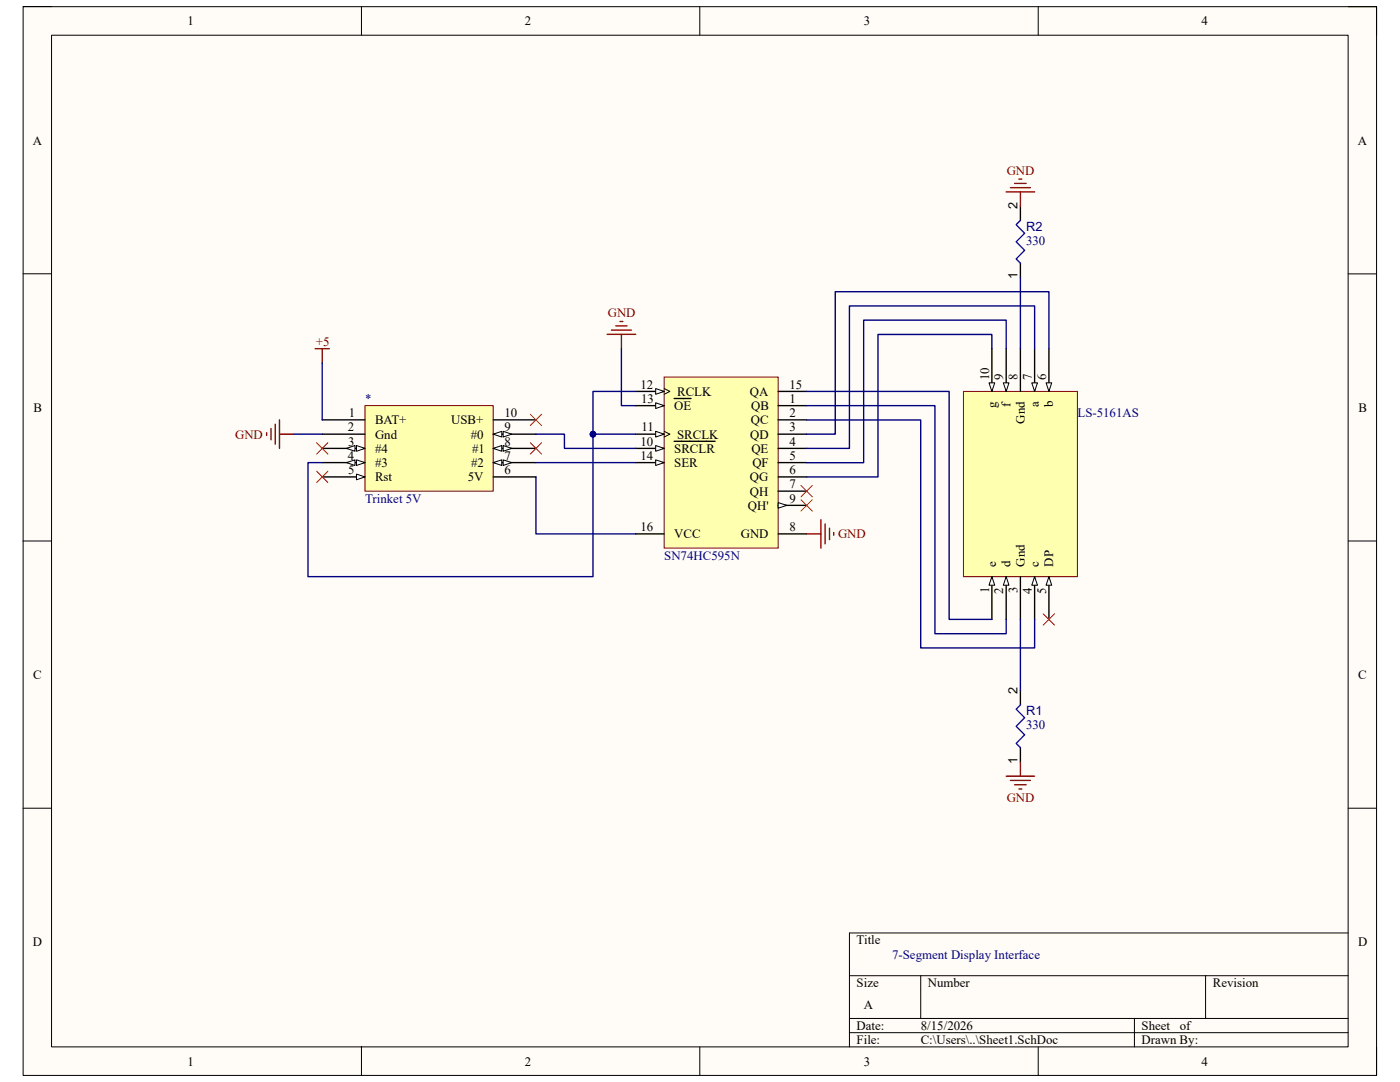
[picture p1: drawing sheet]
<svg xmlns="http://www.w3.org/2000/svg" width="279mm" height="216mm" viewBox="0 0 279 216" stroke-linecap="round" stroke-linejoin="round" font-family="sans-serif">
<path d="M4.6 1.3h270.1v213.3h-270.1z" fill="#fffcf8"/>
<path d="M4.6 1.3h270.1v213.3h-270.1z" fill="none" stroke="#000" stroke-width=".2"/>
<path d="M10.3 7h258.7v201.9h-258.7z" fill="#fffcf8"/>
<g fill="none" stroke="#000" stroke-width=".2">
<path d="M4.6 1.3h5.7M10.3 7h258.7v201.9h-258.7zM72.1 1.3v5.7M139.7 1.3v5.7M207.2 1.3v5.7M269 1.3h5.7v5.7M4.6 54.6h5.7M269 54.7h5.7M4.6 107.9h5.7M269 107.9h5.7M4.6 161.3h5.7M269 161.3h5.7"/>
<path d="M169.5 194.7h99.5M183.7 194.7v8.5M240.6 194.7v8.5M269 186.2h-99.5v22.7M72.1 208.9v5.7M139.7 208.9v5.7M169.5 203.2h99.5M169.5 206.1h99.5M207.2 208.9v5.7M226.4 203.2v5.7M274.7 208.9v5.7"/>
</g>
<path d="M72.8 80.9h25.6v17.1h-25.6z" fill="#ffffb0"/>
<path d="M72.8 80.9h25.6v17.1h-25.6z" fill="none" stroke="#800000" stroke-width=".2"/>
<path d="M64.3 83.8h8.5M64.3 86.6h8.5M64.3 89.5h8.5" fill="none" stroke="#000" stroke-width=".28"/>
<path d="M71.1 88.9l1.7 .6-1.7 .5z" fill="#f8fcff"/>
<path d="M71.1 88.9l1.7 .6-1.7 .5z" fill="none" stroke="#000" stroke-width=".2"/>
<path d="M69.2 89.5l1.6-.6v1.1z" fill="#f8fcff"/>
<path d="M69.2 89.5l1.6-.6v1.1z" fill="none" stroke="#000" stroke-width=".2"/>
<path d="M64.3 92.3h8.5" fill="none" stroke="#000" stroke-width=".28"/>
<path d="M71.1 91.8l1.7 .5-1.7 .6z" fill="#f8fcff"/>
<path d="M71.1 91.8l1.7 .5-1.7 .6z" fill="none" stroke="#000" stroke-width=".2"/>
<path d="M69.2 92.3l1.6-.5v1.1z" fill="#f8fcff"/>
<path d="M69.2 92.3l1.6-.5v1.1z" fill="none" stroke="#000" stroke-width=".2"/>
<path d="M64.3 95.2h8.5" fill="none" stroke="#000" stroke-width=".28"/>
<path d="M71.1 94.6l1.7 .6-1.7 .5z" fill="#f8fcff"/>
<path d="M71.1 94.6l1.7 .6-1.7 .5z" fill="none" stroke="#000" stroke-width=".2"/>
<path d="M98.4 95.2h8.6M98.4 92.3h8.6" fill="none" stroke="#000" stroke-width=".28"/>
<path d="M98.4 92.3l1.7-.5v1.1z" fill="#f8fcff"/>
<path d="M98.4 92.3l1.7-.5v1.1z" fill="none" stroke="#000" stroke-width=".2"/>
<path d="M100.4 91.8l1.7 .5-1.7 .6z" fill="#f8fcff"/>
<path d="M100.4 91.8l1.7 .5-1.7 .6z" fill="none" stroke="#000" stroke-width=".2"/>
<path d="M98.4 89.5h8.6" fill="none" stroke="#000" stroke-width=".28"/>
<path d="M98.4 89.5l1.7-.6v1.1z" fill="#f8fcff"/>
<path d="M98.4 89.5l1.7-.6v1.1z" fill="none" stroke="#000" stroke-width=".2"/>
<path d="M100.4 88.9l1.7 .6-1.7 .5z" fill="#f8fcff"/>
<path d="M100.4 88.9l1.7 .6-1.7 .5z" fill="none" stroke="#000" stroke-width=".2"/>
<path d="M98.4 86.6h8.6" fill="none" stroke="#000" stroke-width=".28"/>
<path d="M98.4 86.6l1.7-.5v1.1z" fill="#f8fcff"/>
<path d="M98.4 86.6l1.7-.5v1.1z" fill="none" stroke="#000" stroke-width=".2"/>
<path d="M100.4 86.1l1.7 .5-1.7 .6z" fill="#f8fcff"/>
<path d="M100.4 86.1l1.7 .5-1.7 .6z" fill="none" stroke="#000" stroke-width=".2"/>
<path d="M98.4 83.8h8.6" fill="none" stroke="#000" stroke-width=".28"/>
<path d="M53.2 86.3v.6M54.1 85.5v2.3M54.9 84.6v4M55.8 86.6h2.8M55.8 83.8v5.7" fill="none" stroke="#800000" stroke-width=".28"/>
<path d="M132.5 75.2h22.8v34.2h-22.8z" fill="#ffffb0"/>
<path d="M132.5 75.2h22.8v34.2h-22.8z" fill="none" stroke="#800000" stroke-width=".2"/>
<path d="M126.9 89.5h5.6M155.3 80.9h5.7" fill="none" stroke="#000" stroke-width=".28"/>
<path d="M130.9 88.9l1.6 .6-1.6 .5z" fill="#f8fcff"/>
<path d="M130.9 88.9l1.6 .6-1.6 .5z" fill="none" stroke="#000" stroke-width=".2"/>
<path d="M126.9 86.6h5.6M134.5 88.1h8.2" fill="none" stroke="#000" stroke-width=".28"/>
<path d="M130.9 86.1l1.6 .5-1.6 .6z" fill="#f8fcff"/>
<path d="M130.9 86.1l1.6 .5-1.6 .6zM132.5 86.1l1.2 .5-1.2 .6" fill="none" stroke="#000" stroke-width=".2"/>
<path d="M126.9 78.1h5.6" fill="none" stroke="#000" stroke-width=".28"/>
<path d="M130.9 77.5l1.6 .6-1.6 .6z" fill="#f8fcff"/>
<path d="M130.9 77.5l1.6 .6-1.6 .6zM132.5 77.5l1.2 .6-1.2 .6" fill="none" stroke="#000" stroke-width=".2"/>
<path d="M126.9 80.9h5.6" fill="none" stroke="#000" stroke-width=".28"/>
<path d="M130.9 80.4l1.6 .5-1.6 .6z" fill="#f8fcff"/>
<path d="M130.9 80.4l1.6 .5-1.6 .6z" fill="none" stroke="#000" stroke-width=".2"/>
<path d="M134.5 79.5h3.4M126.9 92.3h5.6" fill="none" stroke="#000" stroke-width=".28"/>
<path d="M130.9 91.8l1.6 .5-1.6 .6z" fill="#f8fcff"/>
<path d="M130.9 91.8l1.6 .5-1.6 .6z" fill="none" stroke="#000" stroke-width=".2"/>
<path d="M155.3 78.1h5.7M155.3 83.8h5.7M155.3 86.6h5.7M155.3 89.5h5.7M155.3 92.3h5.7M155.3 95.2h5.7M155.3 98h5.7M126.9 106.5h5.6M155.3 106.5h5.7M155.3 100.8h5.7" fill="none" stroke="#000" stroke-width=".28"/>
<path d="M155.3 100.3l1.7 .5-1.7 .6z" fill="#f8fcff"/>
<path d="M155.3 100.3l1.7 .5-1.7 .6z" fill="none" stroke="#000" stroke-width=".2"/>
<path d="M62.9 69.6h2.8M64.3 69.6v2.8" fill="none" stroke="#800000" stroke-width=".28"/>
<path d="M192.3 78.1h22.7v37h-22.7z" fill="#ffffb0"/>
<path d="M192.3 78.1h22.7v37h-22.7z" fill="none" stroke="#800000" stroke-width=".2"/>
<path d="M198 115.1v8.5" fill="none" stroke="#000" stroke-width=".28"/>
<path d="M198 115.1l.5 1.7h-1.1z" fill="#f8fcff"/>
<path d="M198 115.1l.5 1.7h-1.1z" fill="none" stroke="#000" stroke-width=".2"/>
<path d="M200.8 115.1v8.5" fill="none" stroke="#000" stroke-width=".28"/>
<path d="M200.8 115.1l.6 1.7h-1.2z" fill="#f8fcff"/>
<path d="M200.8 115.1l.6 1.7h-1.2z" fill="none" stroke="#000" stroke-width=".2"/>
<path d="M203.6 115.1v8.5M206.5 115.1v8.5" fill="none" stroke="#000" stroke-width=".28"/>
<path d="M206.5 115.1l.6 1.7h-1.2z" fill="#f8fcff"/>
<path d="M206.5 115.1l.6 1.7h-1.2z" fill="none" stroke="#000" stroke-width=".2"/>
<path d="M209.3 115.1v8.5" fill="none" stroke="#000" stroke-width=".28"/>
<path d="M209.3 115.1l.6 1.7h-1.1z" fill="#f8fcff"/>
<path d="M209.3 115.1l.6 1.7h-1.1z" fill="none" stroke="#000" stroke-width=".2"/>
<path d="M209.3 69.6v8.5" fill="none" stroke="#000" stroke-width=".28"/>
<path d="M208.8 76.4h1.1l-.6 1.7z" fill="#f8fcff"/>
<path d="M208.8 76.4h1.1l-.6 1.7z" fill="none" stroke="#000" stroke-width=".2"/>
<path d="M206.5 69.6v8.5" fill="none" stroke="#000" stroke-width=".28"/>
<path d="M205.9 76.4h1.2l-.6 1.7z" fill="#f8fcff"/>
<path d="M205.9 76.4h1.2l-.6 1.7z" fill="none" stroke="#000" stroke-width=".2"/>
<path d="M200.8 69.6v8.5M203.6 69.6v8.5" fill="none" stroke="#000" stroke-width=".28"/>
<path d="M200.2 76.4h1.2l-.6 1.7z" fill="#f8fcff"/>
<path d="M200.2 76.4h1.2l-.6 1.7z" fill="none" stroke="#000" stroke-width=".2"/>
<path d="M198 69.6v8.5" fill="none" stroke="#000" stroke-width=".28"/>
<path d="M197.4 76.4h1.1l-.5 1.7z" fill="#f8fcff"/>
<path d="M197.4 76.4h1.1l-.5 1.7z" fill="none" stroke="#000" stroke-width=".2"/>
<path d="M203.6 41.1v2.9M203.6 52.5v2.9M203.6 137.8v2.9M203.6 149.2v2.8" fill="none" stroke="#000" stroke-width=".28"/>
<path d="M203.6 44l-.8 .8 1.7 1.7-1.7 1.7 1.7 1.8-1.7 1.7 .8 .8M203.6 140.7l-.8 .8 1.7 1.7-1.7 1.7 1.7 1.7-1.7 1.7 .8 .9" fill="none" stroke="#00f" stroke-width=".28"/>
<g fill="none" stroke="#f00" stroke-width=".2">
<path d="M63.2 94l2.2 2.3M63.2 88.3l2.2 2.3M65.4 94l-2.2 2.3M65.4 88.3l-2.2 2.3M105.8 82.7l2.3 2.2M105.8 88.3l2.3 2.3M108.1 82.7l-2.3 2.2M108.1 88.3l-2.3 2.3M159.9 99.7l2.2 2.3M159.9 96.9l2.2 2.2M162.1 99.7l-2.2 2.3M162.1 96.9l-2.2 2.2"/>
<path d="M208.2 122.5l2.3 2.2M210.5 122.5l-2.3 2.2"/>
</g>
<g fill="none" stroke="#800000" stroke-width=".28">
<path d="M200.8 38.3h5.7M201.7 37.4h3.9M202.5 36.6h2.3M203.3 35.7h.6M203.6 38.3v2.8M121.2 66.7h5.7M122 65.9h4M122.9 65h2.3M123.7 64.2h.6M124 66.7v2.9M161 106.5h2.8M163.8 103.7v5.7"/>
<path d="M164.7 104.5v4M165.5 105.4v2.3M166.4 106.3v.5M200.8 154.9h5.7M201.7 155.7h3.9M202.5 156.6h2.3M203.3 157.4h.6M203.6 152v2.9"/>
</g>
<path d="M203.6 55.4v14.2M64.3 72.4v11.4M124 69.6v11.3h2.9M161 78.1h28.4v45.5h8.6M58.6 86.6h5.7M107 95.2v11.3h19.9M107 86.6h5.6v2.9h14.3M107 92.3h19.9M118.3 86.6h8.6M161 80.9h25.6v45.5h14.2v-2.8M161 83.8h22.7v45.5h22.8v-5.7M203.6 123.6v14.2" fill="none" stroke="#000080" stroke-width=".28"/>
<circle cx="118.3" cy="86.6" r=".57" fill="#000080"/>
<circle cx="118.3" cy="86.6" r=".57" fill="none" stroke="#000080" stroke-width=".2"/>
<path d="M126.9 78.1h-8.6v37h-56.8v-22.8h2.8" fill="none" stroke="#000080" stroke-width=".28"/>
<circle cx="118.3" cy="86.6" r=".57" fill="#000080"/>
<circle cx="118.3" cy="86.6" r=".57" fill="none" stroke="#000080" stroke-width=".2"/>
<path d="M198 69.6v-2.9h-22.8v28.5h-14.2M200.8 69.6v-5.7h-28.4v28.4h-11.4M206.5 69.6v-8.6h-37v28.5h-8.5M209.3 69.6v-11.4h-42.6v28.4h-5.7" fill="none" stroke="#000080" stroke-width=".28"/>
<g font-size="2.6">
<text x="37.4" y="5.1">1</text>
<text x="104.7" y="5.1">2</text>
<text x="172.4" y="5.1">3</text>
<text x="239.8" y="5.1">4</text>
<text x="6.5" y="28.9">A</text>
<text x="271" y="28.9">A</text>
<text x="127.8" y="77.6">12</text>
<text x="157.6" y="77.6">15</text>
<text x="197.4" y="75.8" transform="rotate(-90 197.4 75.8)">10</text>
<text x="200.2" y="75.8" transform="rotate(-90 200.2 75.8)">9</text>
<text x="203.1" y="75.8" transform="rotate(-90 203.1 75.8)">8</text>
<text x="205.9" y="75.8" transform="rotate(-90 205.9 75.8)">7</text>
<text x="208.8" y="75.8" transform="rotate(-90 208.8 75.8)">6</text>
<text x="6.7" y="82.2">B</text>
<text x="69.6" y="83.2">1</text>
<text x="100.7" y="83.2">10</text>
<text x="127.9" y="80.4">13</text>
<text x="134.6" y="81.8">OE</text>
<text x="135.1" y="79">RCLK</text>
<text x="149.6" y="79">QA</text>
<text x="149.9" y="81.8">QB</text>
<text x="157.6" y="83.2">2</text>
<text x="157.6" y="80.4">1</text>
<text x="198.8" y="81.3" transform="rotate(-90 198.8 81.3)">g</text>
<text x="201.7" y="81.2" transform="rotate(-90 201.7 81.2)">f</text>
<text x="207.3" y="81.2" transform="rotate(-90 207.3 81.2)">a</text>
<text x="210.2" y="81.3" transform="rotate(-90 210.2 81.3)">b</text>
<text x="271.1" y="82.2">B</text>
<text x="69.4" y="86.1">2</text>
<text x="69.5" y="88.9">3</text>
<text x="74.8" y="84.7">BAT+</text>
<text x="74.8" y="87.5">Gnd</text>
<text x="90.1" y="84.7">USB+</text>
<text x="94" y="87.5">#0</text>
<text x="100.7" y="88.9">8</text>
<text x="100.7" y="86.1">9</text>
<text x="127.8" y="88.9">10</text>
<text x="128" y="86.1">11</text>
<text x="135.1" y="87.5">SRCLK</text>
<text x="149.7" y="87.5">QD</text>
<text x="149.8" y="84.7">QC</text>
<text x="157.6" y="88.9">4</text>
<text x="157.6" y="86.1">3</text>
<text x="204.5" y="84.5" transform="rotate(-90 204.5 84.5)">Gnd</text>
<text x="69.4" y="91.8">4</text>
<text x="69.5" y="94.6">5</text>
<text x="74.8" y="90.4">#4</text>
<text x="74.8" y="93.2">#3</text>
<text x="94" y="93.2">#2</text>
<text x="94.2" y="90.4">#1</text>
<text x="100.7" y="91.8">7</text>
<text x="100.7" y="94.6">6</text>
<text x="127.8" y="91.8">14</text>
<text x="134.6" y="90.4">SRCLR</text>
<text x="134.6" y="93.2">SER</text>
<text x="150" y="90.4">QE</text>
<text x="150.2" y="93.2">QF</text>
<text x="157.6" y="91.8">5</text>
<text x="157.6" y="94.6">6</text>
<text x="74.8" y="96">Rst</text>
<text x="93.3" y="96">5V</text>
<text x="149.3" y="101.7">QH'</text>
<text x="149.6" y="96">QG</text>
<text x="149.7" y="98.9">QH</text>
<text x="157.6" y="97.5">7</text>
<text x="157.6" y="100.3">9</text>
<text x="127.8" y="106">16</text>
<text x="134.6" y="107.4">VCC</text>
<text x="147.8" y="107.4">GND</text>
<text x="157.6" y="106">8</text>
<text x="198.8" y="113.1" transform="rotate(-90 198.8 113.1)">e</text>
<text x="201.7" y="113.1" transform="rotate(-90 201.7 113.1)">d</text>
<text x="204.5" y="113.1" transform="rotate(-90 204.5 113.1)">Gnd</text>
<text x="207.3" y="113.1" transform="rotate(-90 207.3 113.1)">c</text>
<text x="210.2" y="113.1" transform="rotate(-90 210.2 113.1)">DP</text>
<text x="197.4" y="118.3" transform="rotate(-90 197.4 118.3)">1</text>
<text x="200.2" y="118.5" transform="rotate(-90 200.2 118.5)">2</text>
<text x="203.1" y="118.4" transform="rotate(-90 203.1 118.4)">3</text>
<text x="205.9" y="118.5" transform="rotate(-90 205.9 118.5)">4</text>
<text x="208.8" y="118.4" transform="rotate(-90 208.8 118.4)">5</text>
<text x="6.6" y="135.5">C</text>
<text x="271.1" y="135.5">C</text>
<text x="6.6" y="188.8">D</text>
<text x="171" y="188.4">Title</text>
<text x="271" y="188.8">D</text>
<text x="171" y="197">Size</text>
<text x="185.2" y="197">Number</text>
<text x="242" y="197">Revision</text>
<text x="172.4" y="201.3">A</text>
<text x="171" y="205.5">Date:</text>
<text x="171" y="208.4">File:</text>
<text x="183.7" y="208.4">C:\Users\..\Sheet1.SchDoc</text>
<text x="183.8" y="205.5">8/15/2026</text>
<text x="227.8" y="208.4">Drawn By:</text>
<text x="227.8" y="205.5">Sheet</text>
<text x="235.4" y="205.5">of</text>
<text x="37.4" y="212.6">1</text>
<text x="104.7" y="212.6">2</text>
<text x="172.4" y="212.6">3</text>
<text x="239.8" y="212.6">4</text>
</g>
<g font-size="2.6" fill="#800000">
<text x="200.9" y="34.9">GND</text>
<text x="121.3" y="63.3">GND</text>
<text x="63" y="69">+5</text>
<text x="46.9" y="87.5">GND</text>
<text x="167.3" y="107.4">GND</text>
<text x="200.9" y="160">GND</text>
</g>
<g font-size="2.6" fill="#000080">
<text x="204.8" y="48.8">330</text>
<text x="72.9" y="80.4">*</text>
<text x="215" y="83.2">LS-5161AS</text>
<text x="72.9" y="100.3">Trinket 5V</text>
<text x="132.6" y="111.7">SN74HC595N</text>
<text x="204.8" y="145.5">330</text>
<text x="178.1" y="191.3">7-Segment Display Interface</text>
</g>
<g font-size="2.5">
<text x="203.1" y="41.7" transform="rotate(-90 203.1 41.7)">2</text>
<text x="203.1" y="55.7" transform="rotate(-90 203.1 55.7)">1</text>
<text x="203.1" y="138.4" transform="rotate(-90 203.1 138.4)">2</text>
<text x="203.1" y="152.4" transform="rotate(-90 203.1 152.4)">1</text>
</g>
<g font-size="2.5" fill="#000080">
<text x="204.8" y="46">R2</text>
<text x="204.8" y="142.7">R1</text>
</g>
</svg>
